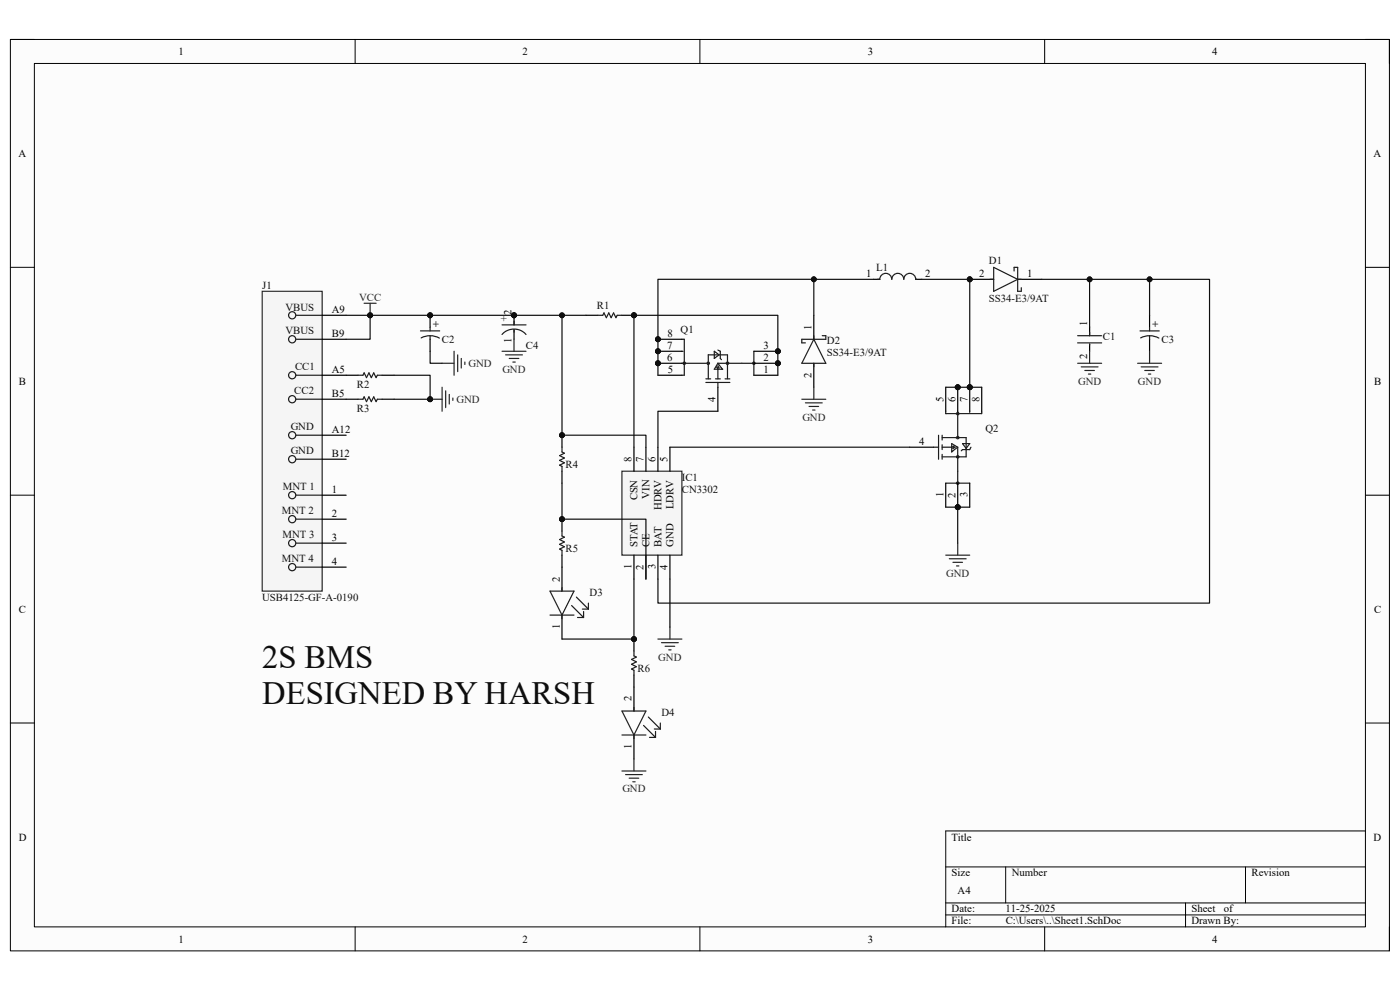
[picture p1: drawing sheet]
<svg xmlns="http://www.w3.org/2000/svg" width="297mm" height="210mm" viewBox="0 0 297 210" stroke-linecap="round" stroke-linejoin="round" font-family="sans-serif">
<path d="M2.2 8.4h292.6v193.3h-292.6z" fill-rule="evenodd" fill="#fcfcfc"/>
<path d="M2.2 8.4h292.6v193.3h-292.6z" fill="none" stroke="#000" stroke-width=".21"/>
<path d="M7.3 13.5h282.4v183.1h-282.4z" fill-rule="evenodd" fill="#fcfcfc"/>
<g fill="none" stroke="#000" stroke-width=".21">
<path d="M2.2 8.4h5.1M7.3 13.5h282.4v183.1h-282.4zM75.3 8.4v5.1M148.5 8.4v5.1M221.6 8.4v5.1M289.7 8.4h5.1v5.1M2.2 56.7h5.1M289.7 56.7h5.1M2.2 105h5.1M289.7 105.1h5.1M2.2 153.4h5.1M289.7 153.4h5.1"/>
<path d="M289.7 176.3h-89.1v20.3M75.3 196.6v5.1M148.5 196.6v5.1M200.6 183.9h89.1M200.6 191.5h89.1M200.6 194.1h89.1M213.4 183.9v7.6M221.6 196.6v5.1M251.5 191.5v5.1M264.2 183.9v7.6M294.8 196.6v5.1"/>
</g>
<path d="M55.6 61.8h12.7v63.6h-12.7z" fill-rule="evenodd" fill="#f5f5f5"/>
<path d="M55.6 61.8h12.7v63.6h-12.7z" fill="none" stroke="#262626" stroke-width=".25"/>
<g fill="none" stroke="#1c1c1c" stroke-width=".25">
<path d="M62.7 66.9h5.6M62.7 72h5.6M62.7 79.6h5.6M62.7 84.7h5.6M62.7 92.3h5.6M62.7 97.4h5.6M62.7 105h5.6M62.7 110.1h5.6M62.7 115.2h5.6M62.7 120.3h5.6"/>
<circle cx="62" cy="72" r=".76"/>
<circle cx="62" cy="66.9" r=".76"/>
<circle cx="62" cy="79.6" r=".76"/>
<circle cx="62" cy="84.7" r=".76"/>
<circle cx="62" cy="97.4" r=".76"/>
<circle cx="62" cy="92.3" r=".76"/>
<circle cx="62" cy="110.1" r=".76"/>
<circle cx="62" cy="115.2" r=".76"/>
<circle cx="62" cy="105" r=".76"/>
<circle cx="62" cy="120.3" r=".76"/>
</g>
<path d="M68.3 79.6h5.1M68.3 66.9h5.1M68.3 72h5.1M68.3 92.3h5.1M68.3 84.7h5.1M68.3 97.4h5.1M68.3 105h5.1M68.3 110.1h5.1M68.3 115.2h5.1M68.3 120.3h5.1" fill="none" stroke="#000" stroke-width=".25"/>
<circle cx="91.2" cy="66.9" r=".51" fill="#0e0e0e"/>
<circle cx="91.2" cy="66.9" r=".51" fill="none" stroke="#0e0e0e" stroke-width=".21"/>
<path d="M91.2 66.9v2.5" fill="none" stroke="#000" stroke-width=".25"/>
<circle cx="91.2" cy="66.9" r=".51" fill="#0e0e0e"/>
<circle cx="91.2" cy="66.9" r=".51" fill="none" stroke="#0e0e0e" stroke-width=".21"/>
<path d="M91.2 72v2.5" fill="none" stroke="#000" stroke-width=".25"/>
<path d="M89.2 70.2h4.1M89.3 71.7a4.1 4.1 0 0 1 3.9 0M91.2 69.4v.8M91.2 71.2v.8" fill="none" stroke="#1c1c1c" stroke-width=".25"/>
<circle cx="109.1" cy="66.9" r=".51" fill="#0e0e0e"/>
<circle cx="109.1" cy="66.9" r=".51" fill="none" stroke="#0e0e0e" stroke-width=".21"/>
<path d="M109.1 66.9v2M109.1 69.9v2.1" fill="none" stroke="#000" stroke-width=".25"/>
<circle cx="109.1" cy="66.9" r=".51" fill="#0e0e0e"/>
<circle cx="109.1" cy="66.9" r=".51" fill="none" stroke="#0e0e0e" stroke-width=".21"/>
<path d="M106.5 71a3.4 3.4 0 0 1 5.1 0M106.5 68.9h5.1M109.1 68.2v.7M109.1 69.9v.5" fill="none" stroke="#1c1c1c" stroke-width=".25"/>
<path d="M93.8 77.1h2.5M96.3 74.5v5.1M97.1 75.3v3.5M97.9 76v2.1M98.6 76.8v.5M106.5 74.5h5.1M107.3 75.3h3.5M108 76h2.1M108.8 76.8h.5M109.1 72v2.5" fill="none" stroke="#262626" stroke-width=".25"/>
<circle cx="134.5" cy="66.9" r=".51" fill="#0e0e0e"/>
<circle cx="134.5" cy="66.9" r=".51" fill="none" stroke="#0e0e0e" stroke-width=".21"/>
<path d="M131.9 66.9h2.6" fill="none" stroke="#000" stroke-width=".25"/>
<circle cx="134.5" cy="66.9" r=".51" fill="#0e0e0e"/>
<circle cx="134.5" cy="66.9" r=".51" fill="none" stroke="#0e0e0e" stroke-width=".21"/>
<path d="M124.3 66.9h2.6" fill="none" stroke="#000" stroke-width=".25"/>
<path d="M126.9 66.9h1l.2-.5 .5 1 .5-1 .6 1 .5-1 .5 1 .2-.5h1" fill="none" stroke="#1c1c1c" stroke-width=".25"/>
<circle cx="165" cy="77.1" r=".51" fill="#0e0e0e"/>
<circle cx="165" cy="77.1" r=".51" fill="none" stroke="#0e0e0e" stroke-width=".21"/>
<circle cx="165" cy="74.5" r=".51" fill="#0e0e0e"/>
<circle cx="165" cy="74.5" r=".51" fill="none" stroke="#0e0e0e" stroke-width=".21"/>
<circle cx="139.6" cy="77.1" r=".51" fill="#0e0e0e"/>
<circle cx="139.6" cy="77.1" r=".51" fill="none" stroke="#0e0e0e" stroke-width=".21"/>
<circle cx="139.6" cy="74.5" r=".51" fill="#0e0e0e"/>
<circle cx="139.6" cy="74.5" r=".51" fill="none" stroke="#0e0e0e" stroke-width=".21"/>
<circle cx="139.6" cy="72" r=".51" fill="#0e0e0e"/>
<circle cx="139.6" cy="72" r=".51" fill="none" stroke="#0e0e0e" stroke-width=".21"/>
<g fill="none" stroke="#1c1c1c" stroke-width=".25">
<path d="M144.7 72h.5v7.6h-.5M144.7 77.1h5.3M144.7 74.5h.2M151.5 74.5l1.1 .8-1.1 .7zM152.3 74.3l.5 .2v1.5l.3 .3M152.3 77.6l.3 .5-.6-.3 .3 .5v2.1M152.3 77.1l1 1.2h-1.8zM152.3 77.1h7.6M159.9 74.5v5.1M149.8 81.1h5M149.8 80.4h1M150.3 80.4v-5.1h4v5.1"/>
<path d="M151.8 80.4h1M152.3 81.1v1M153.8 80.4h1"/>
<circle cx="145.2" cy="77.1" r=".25"/>
<circle cx="150.3" cy="77.1" r=".25"/>
<circle cx="154.3" cy="77.1" r=".25"/>
<circle cx="159.9" cy="77.1" r=".25"/>
</g>
<path d="M159.9 79.6h5.1M159.9 77.1h5.1M152.3 82.1v5.1" fill="none" stroke="#000" stroke-width=".25"/>
<circle cx="165" cy="77.1" r=".51" fill="#0e0e0e"/>
<circle cx="165" cy="77.1" r=".51" fill="none" stroke="#0e0e0e" stroke-width=".21"/>
<path d="M159.9 74.5h5.1" fill="none" stroke="#000" stroke-width=".25"/>
<circle cx="165" cy="74.5" r=".51" fill="#0e0e0e"/>
<circle cx="165" cy="74.5" r=".51" fill="none" stroke="#0e0e0e" stroke-width=".21"/>
<path d="M139.6 79.6h5.1M139.6 77.1h5.1" fill="none" stroke="#000" stroke-width=".25"/>
<circle cx="139.6" cy="77.1" r=".51" fill="#0e0e0e"/>
<circle cx="139.6" cy="77.1" r=".51" fill="none" stroke="#0e0e0e" stroke-width=".21"/>
<path d="M139.6 74.5h5.1" fill="none" stroke="#000" stroke-width=".25"/>
<circle cx="139.6" cy="74.5" r=".51" fill="#0e0e0e"/>
<circle cx="139.6" cy="74.5" r=".51" fill="none" stroke="#0e0e0e" stroke-width=".21"/>
<path d="M139.6 72h5.1" fill="none" stroke="#000" stroke-width=".25"/>
<circle cx="139.6" cy="72" r=".51" fill="#0e0e0e"/>
<circle cx="139.6" cy="72" r=".51" fill="none" stroke="#0e0e0e" stroke-width=".21"/>
<path d="M131.9 100h12.8v17.8h-12.8z" fill-rule="evenodd" fill="#f5f5f5"/>
<path d="M131.9 100h12.8v17.8h-12.8z" fill="none" stroke="#262626" stroke-width=".25"/>
<path d="M134.5 94.9v5.1M137 94.9v5.1M139.6 94.9v5.1M142.1 94.9v5.1M134.5 117.8v5.1M137 117.8v5.1M139.6 117.8v5.1M142.1 117.8v5.1" fill="none" stroke="#000" stroke-width=".25"/>
<circle cx="119.2" cy="92.3" r=".51" fill="#0e0e0e"/>
<circle cx="119.2" cy="92.3" r=".51" fill="none" stroke="#0e0e0e" stroke-width=".21"/>
<path d="M119.2 92.3v2.6" fill="none" stroke="#000" stroke-width=".25"/>
<circle cx="119.2" cy="92.3" r=".51" fill="#0e0e0e"/>
<circle cx="119.2" cy="92.3" r=".51" fill="none" stroke="#0e0e0e" stroke-width=".21"/>
<path d="M119.2 100v2.5" fill="none" stroke="#000" stroke-width=".25"/>
<path d="M119.2 94.9v1l.5 .2-1 .6 1 .5-1 .5 1 .5-1 .5 .5 .2v1.1" fill="none" stroke="#1c1c1c" stroke-width=".25"/>
<circle cx="119.2" cy="110.1" r=".51" fill="#0e0e0e"/>
<circle cx="119.2" cy="110.1" r=".51" fill="none" stroke="#0e0e0e" stroke-width=".21"/>
<path d="M119.2 110.1v2.6" fill="none" stroke="#000" stroke-width=".25"/>
<circle cx="119.2" cy="110.1" r=".51" fill="#0e0e0e"/>
<circle cx="119.2" cy="110.1" r=".51" fill="none" stroke="#0e0e0e" stroke-width=".21"/>
<path d="M119.2 117.8v7.6M119.2 130.5v5.1" fill="none" stroke="#000" stroke-width=".25"/>
<path d="M119.2 112.7v1l.5 .3-1 .5 1 .5-1 .5 1 .5-1 .5 .5 .2v1.1M116.7 125.4h5.1l-2.6 5.1zM116.7 130.5h5.1M119.2 124.6v.8M119.2 130.5v.7M121.3 128.4l2.5 2.6M122.3 126.7l2.5 2.5M122.5 131h1.3M123.5 129.2h1.3M123.8 129.7v1.3M124.8 127.9v1.3" fill="none" stroke="#1c1c1c" stroke-width=".25"/>
<circle cx="134.5" cy="135.6" r=".51" fill="#0e0e0e"/>
<circle cx="134.5" cy="135.6" r=".51" fill="none" stroke="#0e0e0e" stroke-width=".21"/>
<path d="M134.5 135.6v2.5" fill="none" stroke="#000" stroke-width=".25"/>
<circle cx="134.5" cy="135.6" r=".51" fill="#0e0e0e"/>
<circle cx="134.5" cy="135.6" r=".51" fill="none" stroke="#0e0e0e" stroke-width=".21"/>
<path d="M185.4 59.3h1.2M194.3 59.3h1.2M172.7 66.9v5.1M172.7 77.1v5M134.5 143.2v7.6M134.5 155.9v5.1" fill="none" stroke="#000" stroke-width=".25"/>
<g fill="none" stroke="#1c1c1c" stroke-width=".25">
<path d="M186.1 59.3h.5a1.28 1.28 0 0 1 1.3-1.3 1.28 1.28 0 0 1 1.3 1.3 1.27 1.27 0 0 1 1.3-1.3 1.27 1.27 0 0 1 1.2 1.3 1.27 1.27 0 0 1 1.3-1.3 1.27 1.27 0 0 1 1.3 1.3h.2M172.7 72l2.5 5.1h-5.1zM172.7 71.2v.8M172.7 77.1v.7M174.4 71.2h.8v.8h-5.1v.7h.8M134.5 138.1v1l.5 .3-1 .5 1 .5-1 .5 1 .5-1 .5 .5 .3v1M131.9 150.8h5.1l-2.5 5.1zM131.9 155.9h5.1M134.5 150.1v.7M134.5 155.9v.8M136.5 153.9l2.6 2.5M137.5 152.1l2.6 2.6"/>
<path d="M137.8 156.4h1.3M138.8 154.7h1.3M139.1 155.2v1.2M140.1 153.4v1.3"/>
</g>
<g fill="none" stroke="#262626" stroke-width=".25">
<path d="M170.1 84.7h5.1M170.9 85.5h3.5M171.6 86.2h2.1M172.4 87h.5M172.7 82.1v2.6M139.6 135.6h5.1M140.3 136.3h3.6M141.1 137.1h2M141.9 137.9h.5M142.1 133v2.6M131.9 163.6h5.1M132.7 164.3h3.6"/>
<path d="M133.5 165.1h2M134.2 165.8h.5M134.5 161v2.6"/>
</g>
<circle cx="203.2" cy="107.6" r=".51" fill="#0e0e0e"/>
<circle cx="203.2" cy="107.6" r=".51" fill="none" stroke="#0e0e0e" stroke-width=".21"/>
<circle cx="203.2" cy="82.1" r=".51" fill="#0e0e0e"/>
<circle cx="203.2" cy="82.1" r=".51" fill="none" stroke="#0e0e0e" stroke-width=".21"/>
<circle cx="205.7" cy="82.1" r=".51" fill="#0e0e0e"/>
<circle cx="205.7" cy="82.1" r=".51" fill="none" stroke="#0e0e0e" stroke-width=".21"/>
<g fill="none" stroke="#1c1c1c" stroke-width=".25">
<path d="M198.1 94.9h1M199.1 92.3v5.1M199.9 92.3v1M199.9 94.4v1M199.9 96.4v1M199.9 92.8h5.1v4.1h-5.1M199.9 94.9h2l.5-.3-.2 .5 .5-.2M200.6 87.2v.5h7.7v-.5M201.9 94.1l1.3 .8-1.3 1zM203.2 87.2v5.4M203.2 94.9v7.6M204.2 94.1h1.5l-.7 1z"/>
<path d="M205.7 87.2v.3M206 94.9l-.3 .5h-1.5l-.3 .2M200.6 102.5h5.1"/>
<circle cx="203.2" cy="96.9" r=".25"/>
<circle cx="203.2" cy="87.7" r=".25"/>
<circle cx="203.2" cy="92.8" r=".25"/>
<circle cx="203.2" cy="102.5" r=".25"/>
</g>
<path d="M193 94.9h5.1M200.6 102.5v5.1M203.2 102.5v5.1" fill="none" stroke="#000" stroke-width=".25"/>
<circle cx="203.2" cy="107.6" r=".51" fill="#0e0e0e"/>
<circle cx="203.2" cy="107.6" r=".51" fill="none" stroke="#0e0e0e" stroke-width=".21"/>
<path d="M200.6 82.1v5.1M203.2 82.1v5.1M205.7 102.5v5.1" fill="none" stroke="#000" stroke-width=".25"/>
<circle cx="203.2" cy="82.1" r=".51" fill="#0e0e0e"/>
<circle cx="203.2" cy="82.1" r=".51" fill="none" stroke="#0e0e0e" stroke-width=".21"/>
<path d="M205.7 82.1v5.1" fill="none" stroke="#000" stroke-width=".25"/>
<circle cx="205.7" cy="82.1" r=".51" fill="#0e0e0e"/>
<circle cx="205.7" cy="82.1" r=".51" fill="none" stroke="#0e0e0e" stroke-width=".21"/>
<path d="M208.3 82.1v5.1" fill="none" stroke="#000" stroke-width=".25"/>
<circle cx="205.7" cy="59.3" r=".51" fill="#0e0e0e"/>
<circle cx="205.7" cy="59.3" r=".51" fill="none" stroke="#0e0e0e" stroke-width=".21"/>
<path d="M205.7 59.3h5.1" fill="none" stroke="#000" stroke-width=".25"/>
<circle cx="205.7" cy="59.3" r=".51" fill="#0e0e0e"/>
<circle cx="205.7" cy="59.3" r=".51" fill="none" stroke="#0e0e0e" stroke-width=".21"/>
<path d="M215.9 59.3h5.1M73.4 79.6h2.6M81.1 79.6h2.5M231.2 69.4v1.8M231.2 73v1.5M243.9 66.9v2.5M243.9 72v2.5M73.4 84.7h2.6M81.1 84.7h2.5" fill="none" stroke="#000" stroke-width=".25"/>
<g fill="none" stroke="#1c1c1c" stroke-width=".25">
<path d="M210 59.3h.8M210.8 56.7l5.1 2.6-5.1 2.5zM215.1 57.5v-.8h.8v5.1h.8v-.8M215.9 59.3h.8M76 79.6h1l.3-.5 .5 1 .5-1 .5 1 .5-1 .5 1 .2-.5h1.1M228.6 71.2h5.1M228.6 72.7h5.1M231.2 70.5v.7M231.2 73v.2M241.9 70.2h4M242 71.7a4.1 4.1 0 0 1 3.9 0M243.9 69.4v.8"/>
<path d="M243.9 71.2v.8M76 84.7h1l.3-.5 .5 1 .5-1 .5 1 .5-1 .5 1 .2-.5h1.1"/>
</g>
<g fill="none" stroke="#262626" stroke-width=".25">
<path d="M228.6 77.1h5.1M229.4 77.8h3.5M230.1 78.6h2.1M230.9 79.4h.5M231.2 74.5v2.6M241.3 77.1h5.1M242.1 77.8h3.6M242.9 78.6h2M243.6 79.4h.5M243.9 74.5v2.6M91.2 84.7h2.6M93.8 82.1v5.1"/>
<path d="M94.6 82.9v3.6M95.3 83.7v2M96.1 84.4v.5M200.6 117.8h5.1M201.4 118.5h3.6M202.2 119.3h2M203.2 115.2v2.6M202.9 120.1h.5"/>
</g>
<circle cx="91.2" cy="84.7" r=".51" fill="#0e0e0e"/>
<circle cx="91.2" cy="84.7" r=".51" fill="none" stroke="#0e0e0e" stroke-width=".21"/>
<path d="M73.4 66.9h35.7" fill="none" stroke="#0e0e0e" stroke-width=".25"/>
<circle cx="78.5" cy="66.9" r=".51" fill="#0e0e0e"/>
<circle cx="78.5" cy="66.9" r=".51" fill="none" stroke="#0e0e0e" stroke-width=".21"/>
<circle cx="91.2" cy="66.9" r=".51" fill="#0e0e0e"/>
<circle cx="91.2" cy="66.9" r=".51" fill="none" stroke="#0e0e0e" stroke-width=".21"/>
<circle cx="109.1" cy="66.9" r=".51" fill="#0e0e0e"/>
<circle cx="109.1" cy="66.9" r=".51" fill="none" stroke="#0e0e0e" stroke-width=".21"/>
<path d="M78.5 66.9v5.1h-5.1" fill="none" stroke="#0e0e0e" stroke-width=".25"/>
<circle cx="78.5" cy="66.9" r=".51" fill="#0e0e0e"/>
<circle cx="78.5" cy="66.9" r=".51" fill="none" stroke="#0e0e0e" stroke-width=".21"/>
<path d="M109.1 66.9h15.2" fill="none" stroke="#0e0e0e" stroke-width=".25"/>
<circle cx="119.2" cy="66.9" r=".51" fill="#0e0e0e"/>
<circle cx="119.2" cy="66.9" r=".51" fill="none" stroke="#0e0e0e" stroke-width=".21"/>
<circle cx="109.1" cy="66.9" r=".51" fill="#0e0e0e"/>
<circle cx="109.1" cy="66.9" r=".51" fill="none" stroke="#0e0e0e" stroke-width=".21"/>
<path d="M134.5 66.9h30.5v12.7" fill="none" stroke="#0e0e0e" stroke-width=".25"/>
<circle cx="134.5" cy="66.9" r=".51" fill="#0e0e0e"/>
<circle cx="134.5" cy="66.9" r=".51" fill="none" stroke="#0e0e0e" stroke-width=".21"/>
<circle cx="165" cy="74.5" r=".51" fill="#0e0e0e"/>
<circle cx="165" cy="74.5" r=".51" fill="none" stroke="#0e0e0e" stroke-width=".21"/>
<circle cx="165" cy="77.1" r=".51" fill="#0e0e0e"/>
<circle cx="165" cy="77.1" r=".51" fill="none" stroke="#0e0e0e" stroke-width=".21"/>
<path d="M134.5 66.9v28" fill="none" stroke="#0e0e0e" stroke-width=".25"/>
<circle cx="134.5" cy="66.9" r=".51" fill="#0e0e0e"/>
<circle cx="134.5" cy="66.9" r=".51" fill="none" stroke="#0e0e0e" stroke-width=".21"/>
<path d="M119.2 66.9v25.4h17.8v2.6" fill="none" stroke="#0e0e0e" stroke-width=".25"/>
<circle cx="119.2" cy="66.9" r=".51" fill="#0e0e0e"/>
<circle cx="119.2" cy="66.9" r=".51" fill="none" stroke="#0e0e0e" stroke-width=".21"/>
<circle cx="119.2" cy="92.3" r=".51" fill="#0e0e0e"/>
<circle cx="119.2" cy="92.3" r=".51" fill="none" stroke="#0e0e0e" stroke-width=".21"/>
<path d="M119.2 102.5v7.6h17.8v12.8" fill="none" stroke="#0e0e0e" stroke-width=".25"/>
<circle cx="119.2" cy="110.1" r=".51" fill="#0e0e0e"/>
<circle cx="119.2" cy="110.1" r=".51" fill="none" stroke="#0e0e0e" stroke-width=".21"/>
<path d="M134.5 122.9v12.7h-15.3" fill="none" stroke="#0e0e0e" stroke-width=".25"/>
<circle cx="134.5" cy="135.6" r=".51" fill="#0e0e0e"/>
<circle cx="134.5" cy="135.6" r=".51" fill="none" stroke="#0e0e0e" stroke-width=".21"/>
<path d="M172.7 66.9v-7.6h-33.1v20.3" fill="none" stroke="#0e0e0e" stroke-width=".25"/>
<circle cx="139.6" cy="77.1" r=".51" fill="#0e0e0e"/>
<circle cx="139.6" cy="77.1" r=".51" fill="none" stroke="#0e0e0e" stroke-width=".21"/>
<circle cx="139.6" cy="74.5" r=".51" fill="#0e0e0e"/>
<circle cx="139.6" cy="74.5" r=".51" fill="none" stroke="#0e0e0e" stroke-width=".21"/>
<circle cx="139.6" cy="72" r=".51" fill="#0e0e0e"/>
<circle cx="139.6" cy="72" r=".51" fill="none" stroke="#0e0e0e" stroke-width=".21"/>
<circle cx="172.7" cy="59.3" r=".51" fill="#0e0e0e"/>
<circle cx="172.7" cy="59.3" r=".51" fill="none" stroke="#0e0e0e" stroke-width=".21"/>
<path d="M172.7 59.3h12.7" fill="none" stroke="#0e0e0e" stroke-width=".25"/>
<circle cx="172.7" cy="59.3" r=".51" fill="#0e0e0e"/>
<circle cx="172.7" cy="59.3" r=".51" fill="none" stroke="#0e0e0e" stroke-width=".21"/>
<path d="M142.1 94.9h50.9M152.3 87.2h-12.7v7.7M200.6 82.1h7.7" fill="none" stroke="#0e0e0e" stroke-width=".25"/>
<circle cx="203.2" cy="82.1" r=".51" fill="#0e0e0e"/>
<circle cx="203.2" cy="82.1" r=".51" fill="none" stroke="#0e0e0e" stroke-width=".21"/>
<circle cx="205.7" cy="82.1" r=".51" fill="#0e0e0e"/>
<circle cx="205.7" cy="82.1" r=".51" fill="none" stroke="#0e0e0e" stroke-width=".21"/>
<path d="M195.5 59.3h10.2v22.8" fill="none" stroke="#0e0e0e" stroke-width=".25"/>
<circle cx="205.7" cy="59.3" r=".51" fill="#0e0e0e"/>
<circle cx="205.7" cy="59.3" r=".51" fill="none" stroke="#0e0e0e" stroke-width=".21"/>
<circle cx="205.7" cy="82.1" r=".51" fill="#0e0e0e"/>
<circle cx="205.7" cy="82.1" r=".51" fill="none" stroke="#0e0e0e" stroke-width=".21"/>
<path d="M221 59.3h10.2v10.1" fill="none" stroke="#0e0e0e" stroke-width=".25"/>
<circle cx="231.2" cy="59.3" r=".51" fill="#0e0e0e"/>
<circle cx="231.2" cy="59.3" r=".51" fill="none" stroke="#0e0e0e" stroke-width=".21"/>
<path d="M200.6 107.6h5.1" fill="none" stroke="#0e0e0e" stroke-width=".25"/>
<circle cx="203.2" cy="107.6" r=".51" fill="#0e0e0e"/>
<circle cx="203.2" cy="107.6" r=".51" fill="none" stroke="#0e0e0e" stroke-width=".21"/>
<path d="M203.2 107.6v7.6" fill="none" stroke="#0e0e0e" stroke-width=".25"/>
<circle cx="203.2" cy="107.6" r=".51" fill="#0e0e0e"/>
<circle cx="203.2" cy="107.6" r=".51" fill="none" stroke="#0e0e0e" stroke-width=".21"/>
<path d="M231.2 59.3h12.7v7.6" fill="none" stroke="#0e0e0e" stroke-width=".25"/>
<circle cx="231.2" cy="59.3" r=".51" fill="#0e0e0e"/>
<circle cx="231.2" cy="59.3" r=".51" fill="none" stroke="#0e0e0e" stroke-width=".21"/>
<circle cx="243.9" cy="59.3" r=".51" fill="#0e0e0e"/>
<circle cx="243.9" cy="59.3" r=".51" fill="none" stroke="#0e0e0e" stroke-width=".21"/>
<path d="M243.9 59.3h12.7v68.6h-117v-5" fill="none" stroke="#0e0e0e" stroke-width=".25"/>
<circle cx="243.9" cy="59.3" r=".51" fill="#0e0e0e"/>
<circle cx="243.9" cy="59.3" r=".51" fill="none" stroke="#0e0e0e" stroke-width=".21"/>
<path d="M83.6 79.6h7.6v5.1M91.2 74.5v2.6h2.6M142.1 122.9v10.1" fill="none" stroke="#0e0e0e" stroke-width=".25"/>
<circle cx="91.2" cy="84.7" r=".51" fill="#0e0e0e"/>
<circle cx="91.2" cy="84.7" r=".51" fill="none" stroke="#0e0e0e" stroke-width=".21"/>
<path d="M83.6 84.7h7.6" fill="none" stroke="#0e0e0e" stroke-width=".25"/>
<circle cx="91.2" cy="84.7" r=".51" fill="#0e0e0e"/>
<circle cx="91.2" cy="84.7" r=".51" fill="none" stroke="#0e0e0e" stroke-width=".21"/>
<path d="M77.3 64.3h2.5M78.5 64.3v2.6" fill="none" stroke="#262626" stroke-width=".25"/>
<circle cx="78.5" cy="66.9" r=".51" fill="#0e0e0e"/>
<circle cx="78.5" cy="66.9" r=".51" fill="none" stroke="#0e0e0e" stroke-width=".21"/>
<g font-size="6.9" fill="#0e0e0e">
<text x="55.6" y="141.7">2S BMS</text>
<text x="55.6" y="149.3">DESIGNED BY HARSH</text>
</g>
<g font-size="2.3">
<text x="37.9" y="11.7">1</text>
<text x="110.9" y="11.7">2</text>
<text x="184.1" y="11.7">3</text>
<text x="257.1" y="11.7">4</text>
<text x="3.9" y="33.3">A</text>
<text x="291.4" y="33.3">A</text>
<text x="183.7" y="58.7">1</text>
<text x="196.3" y="58.7">2</text>
<text x="207.7" y="58.7">2</text>
<text x="217.9" y="58.7">1</text>
<text x="70.4" y="66.4">A9</text>
<text x="70.4" y="71.5">B9</text>
<text x="108.5" y="66.9" transform="rotate(-90 108.5 66.9)">2</text>
<text x="141.6" y="71.5">8</text>
<text x="172.2" y="69.9" transform="rotate(-90 172.2 69.9)">1</text>
<text x="230.7" y="69.2" transform="rotate(-90 230.7 69.2)">1</text>
<text x="108.5" y="72.9" transform="rotate(-90 108.5 72.9)">1</text>
<text x="141.6" y="76.5">6</text>
<text x="141.6" y="74">7</text>
<text x="162" y="76.5">2</text>
<text x="162" y="74">3</text>
<text x="230.7" y="76.1" transform="rotate(-90 230.7 76.1)">2</text>
<text x="4" y="81.6">B</text>
<text x="70.4" y="79.1">A5</text>
<text x="141.6" y="79.1">5</text>
<text x="162" y="79.1">1</text>
<text x="172.2" y="80.1" transform="rotate(-90 172.2 80.1)">2</text>
<text x="291.5" y="81.6">B</text>
<text x="70.4" y="84.2">B5</text>
<text x="151.8" y="85.3" transform="rotate(-90 151.8 85.3)">4</text>
<text x="200.2" y="85.2" transform="rotate(-90 200.2 85.2)">5</text>
<text x="202.7" y="85.2" transform="rotate(-90 202.7 85.2)">6</text>
<text x="205.2" y="85.2" transform="rotate(-90 205.2 85.2)">7</text>
<text x="207.8" y="85.2" transform="rotate(-90 207.8 85.2)">8</text>
<text x="70.4" y="91.8">A12</text>
<text x="195" y="94.4">4</text>
<text x="70.4" y="96.9">B12</text>
<text x="134" y="97.9" transform="rotate(-90 134 97.9)">8</text>
<text x="136.5" y="97.9" transform="rotate(-90 136.5 97.9)">7</text>
<text x="139.1" y="97.9" transform="rotate(-90 139.1 97.9)">6</text>
<text x="141.6" y="97.9" transform="rotate(-90 141.6 97.9)">5</text>
<text x="70.4" y="104.5">1</text>
<text x="135.3" y="106.2" transform="rotate(-90 135.3 106.2)">CSN</text>
<text x="137.8" y="105.8" transform="rotate(-90 137.8 105.8)">VIN</text>
<text x="142.9" y="107.9" transform="rotate(-90 142.9 107.9)">LDRV</text>
<text x="200.2" y="105.4" transform="rotate(-90 200.2 105.4)">1</text>
<text x="202.7" y="105.6" transform="rotate(-90 202.7 105.6)">2</text>
<text x="205.2" y="105.5" transform="rotate(-90 205.2 105.5)">3</text>
<text x="70.4" y="109.6">2</text>
<text x="140.3" y="108.2" transform="rotate(-90 140.3 108.2)">HDRV</text>
<text x="70.4" y="114.7">3</text>
<text x="70.4" y="119.8">4</text>
<text x="135.3" y="116" transform="rotate(-90 135.3 116)">STAT</text>
<text x="137.8" y="116" transform="rotate(-90 137.8 116)">CE</text>
<text x="140.3" y="116" transform="rotate(-90 140.3 116)">BAT</text>
<text x="142.9" y="116" transform="rotate(-90 142.9 116)">GND</text>
<text x="118.7" y="123.4" transform="rotate(-90 118.7 123.4)">2</text>
<text x="134" y="120.6" transform="rotate(-90 134 120.6)">1</text>
<text x="136.5" y="120.9" transform="rotate(-90 136.5 120.9)">2</text>
<text x="139.1" y="120.7" transform="rotate(-90 139.1 120.7)">3</text>
<text x="141.6" y="120.9" transform="rotate(-90 141.6 120.9)">4</text>
<text x="4" y="130">C</text>
<text x="291.5" y="130">C</text>
<text x="118.7" y="133.4" transform="rotate(-90 118.7 133.4)">1</text>
<text x="134" y="148.8" transform="rotate(-90 134 148.8)">2</text>
<text x="134" y="158.8" transform="rotate(-90 134 158.8)">1</text>
<text x="4" y="178.3">D</text>
<text x="201.9" y="178.3">Title</text>
<text x="291.4" y="178.3">D</text>
<text x="201.9" y="185.9">Size</text>
<text x="214.6" y="185.9">Number</text>
<text x="265.5" y="185.9">Revision</text>
<text x="203.2" y="189.7">A4</text>
<text x="201.9" y="193.5">Date:</text>
<text x="201.9" y="196.1">File:</text>
<text x="213.3" y="193.5">11-25-2025</text>
<text x="213.4" y="196.1">C:\Users\..\Sheet1.SchDoc</text>
<text x="252.8" y="196.1">Drawn By:</text>
<text x="252.8" y="193.5">Sheet</text>
<text x="259.6" y="193.5">of</text>
<text x="37.9" y="199.9">1</text>
<text x="110.9" y="199.9">2</text>
<text x="184.1" y="199.9">3</text>
<text x="257.1" y="199.9">4</text>
</g>
<g font-size="2.3" fill="#0e0e0e">
<text x="185.9" y="57.4">L1</text>
<text x="209.8" y="55.9">D1</text>
<text x="55.6" y="61.3">J1</text>
<text x="60.6" y="65.9">VBUS</text>
<text x="126.6" y="65.6">R1</text>
<text x="209.8" y="64.1">SS34-E3/9AT</text>
<text x="60.6" y="71">VBUS</text>
<text x="106.3" y="68.4">+</text>
<text x="144.4" y="70.7">Q1</text>
<text x="93.8" y="72.7">C2</text>
<text x="111.6" y="74">C4</text>
<text x="175.4" y="73">D2</text>
<text x="175.4" y="75.5">SS34-E3/9AT</text>
<text x="234" y="72.2">C1</text>
<text x="246.4" y="72.7">C3</text>
<text x="62.4" y="83.7">CC2</text>
<text x="62.6" y="78.6">CC1</text>
<text x="75.7" y="82.4">R2</text>
<text x="75.7" y="87.5">R3</text>
<text x="61.7" y="91.3">GND</text>
<text x="209" y="91.6">Q2</text>
<text x="61.7" y="96.4">GND</text>
<text x="120" y="99.2">R4</text>
<text x="144.7" y="102">IC1</text>
<text x="60" y="104">MNT 1</text>
<text x="144.7" y="104.5">CN3302</text>
<text x="59.8" y="109.1">MNT 2</text>
<text x="59.8" y="119.3">MNT 4</text>
<text x="59.9" y="114.2">MNT 3</text>
<text x="120" y="117">R5</text>
<text x="55.6" y="127.4">USB4125-GF-A-0190</text>
<text x="125.1" y="126.4">D3</text>
<text x="135.3" y="142.5">R6</text>
<text x="140.3" y="151.8">D4</text>
</g>
<g font-size="2.3" fill="#262626">
<text x="76.2" y="63.8">VCC</text>
<text x="99.4" y="77.8">GND</text>
<text x="106.6" y="79.1">GND</text>
<text x="228.7" y="81.6">GND</text>
<text x="241.4" y="81.6">GND</text>
<text x="96.9" y="85.4">GND</text>
<text x="170.2" y="89.3">GND</text>
<text x="200.7" y="122.3">GND</text>
<text x="139.7" y="140.1">GND</text>
<text x="132" y="168.1">GND</text>
</g>
<g font-size="2.3" fill="#1c1c1c">
<text x="91.7" y="68.2" transform="rotate(90 91.7 68.2)">+</text>
<text x="244.4" y="68.2" transform="rotate(90 244.4 68.2)">+</text>
</g>
</svg>
